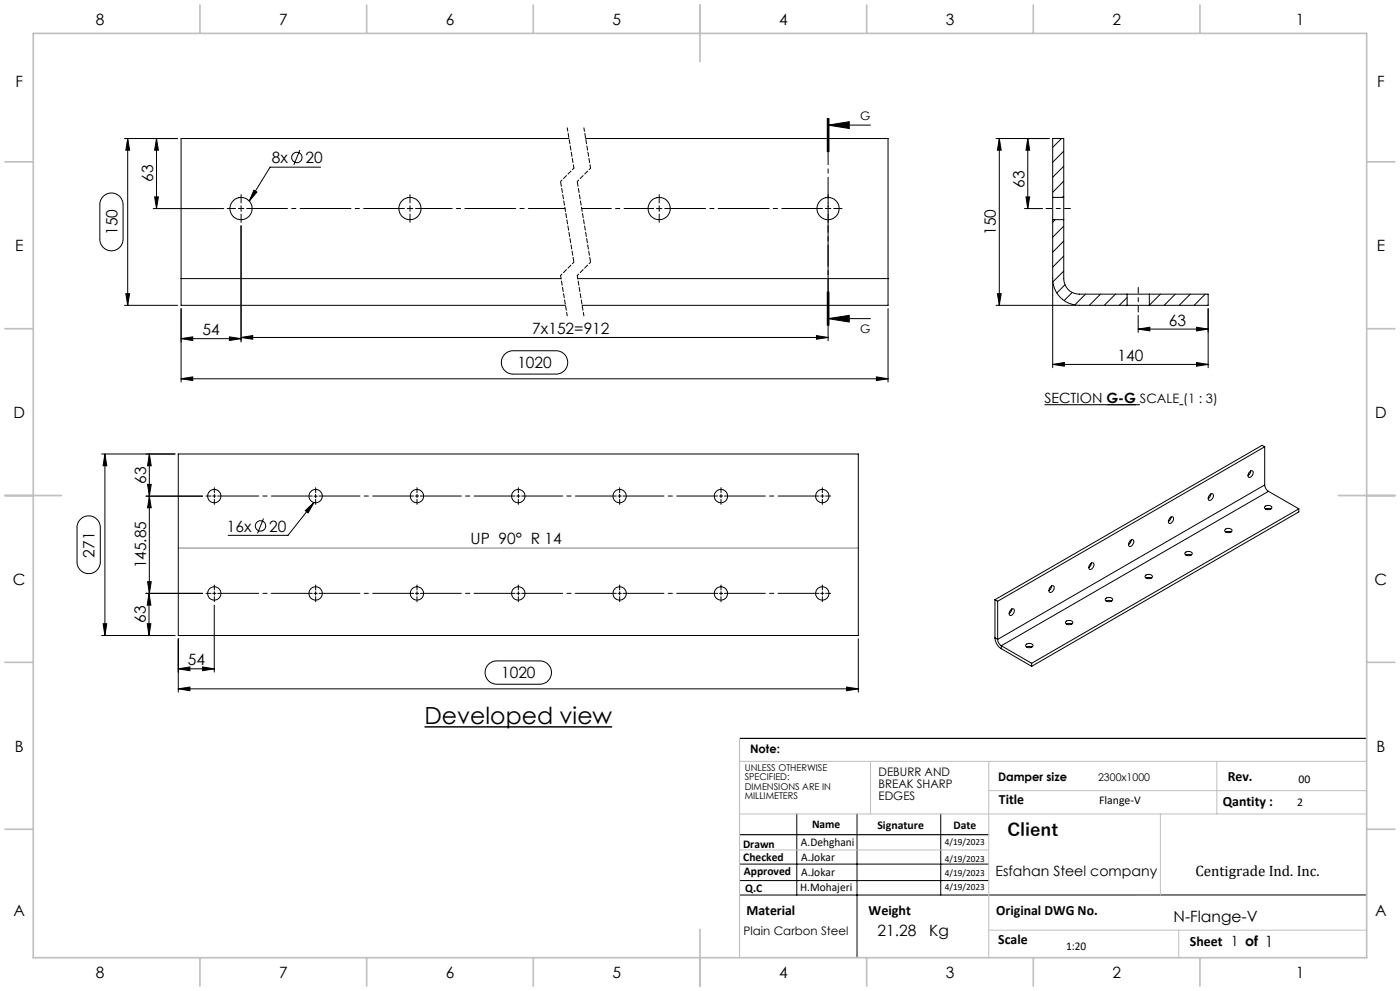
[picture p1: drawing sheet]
<svg xmlns="http://www.w3.org/2000/svg" width="420mm" height="297mm" viewBox="0 0 420 297" stroke-linecap="round" stroke-linejoin="round" font-family="sans-serif">
<path d="M127.3 217.8h56.4" fill="none" stroke="#000" stroke-width=".43"/>
<g fill="none" stroke="#000" stroke-width=".3">
<path d="M248.2 35.5v10M248.4 37.5l6.4-1v2zM248.4 37.5h12.7M248.4 35.5v10M248.7 35.5v10M30.9 58.9a3.5 3.5 0 0 1 3.8-.8 3.5 3.5 0 0 1 2.2 3.2v10.4a3.5 3.5 0 0 1-3.5 3.5 3.5 3.5 0 0 1-3.4-3.5v-10.6l.3-1.3zM38.3 41.5l.6 3.5h-1.2zM38.3 41.5v50M46.4 59h1.1l-.5 3.5zM47 41.5l.5 3.5h-1.1zM47 41.5v21M53.3 41.5h-16"/>
<path d="M76.2 57l.9 .6-2.3 2.7zM90 45l-1.8 4.4M96.2 50.1h-15.2l-6.2 10.2M170.7 41.5h-116.4v42M175.7 41.5h90.7v42M298.8 41.5h16M299.8 41.5l.6 3.5h-1.2zM299.8 41.5v50M307.8 59h1.1l-.6 3.5zM308.3 41.5v21M308.3 41.5l.6 3.5h-1.1zM315.8 59.2v6.6"/>
<path d="M315.8 59.2v-17.7h3.3v17.7M315.8 59.2h3.3M318.5 41.5l-2.7 2.7M319.1 45.3l-3.3 3.3M319.1 49.8l-3.3 3.3M319.1 54.3l-3.3 3.3M319.1 58.8l-.4 .4M319.1 59.2v6.6M46 62.5h21.1M72.3 67.7v34.8M196.9 62.5h1.7M197.8 61.7v1.7"/>
<path d="M248.4 67.7v34.4M307.3 62.5h5.5M315.8 65.8v17.7a7.9 7.9 0 0 0 8 8h14.3M315.8 65.8h3.3M316.5 65.8l-.7 .8M319.1 67.8l-3.3 3.3M319.1 72.2l-3.3 3.4M319.1 76.7l-3.3 3.4M319.1 65.8v17.7a4.7 4.7 0 0 0 4.7 4.7h14.3M37.3 91.5h16M37.7 88h1.2l-.6 3.5zM54.3 92.5v22"/>
<path d="M54.3 83.5v8h115.3M54.3 83.5h114M173.3 83.5h93.1M248.2 87.5v10M248.4 95.5l6.4-1v2zM248.4 95.5h12.7M248.7 87.5v10zM266.4 92.5v22M266.4 83.5v8h-91.8M298.8 91.5h24M299.2 88h1.2l-.6 3.5zM315.8 84.5v25.7"/>
<path d="M319.1 81.2l-3.3 3.3M319.5 85.3l-2.5 2.5M321.7 87.7l-2.5 2.4M325.6 88.2l-3.2 3.2M330.1 88.2l-3.3 3.3M334.6 88.2l-3.3 3.3M338.1 89.2l-2.3 2.3M338.1 88.2h6.7M338.1 91.5h6.7M338.1 88.2v3.3M341.5 98.6l3.4-.5v1.1zM341.5 94.5v5.1"/>
<path d="M341.5 98.6h20.9M344.8 88.2h17.6v3.3h-17.6M344.8 88.2v3.3M348.1 88.2l-3.3 3.3M352.6 88.2l-3.4 3.3M357.1 88.2l-3.3 3.3M359 98.1l3.4 .5-3.4 .6zM361.6 88.2l-3.4 3.3M362.4 92.5v17.7M54.3 113.5l3.5-.5v1zM54.3 113.5h212.1M54.3 101.5l3.5-.5v1.1z"/>
<path d="M54.3 101.5h18M68.8 101l3.5 .5-3.5 .6zM72.3 101.1l3.5-.5v1.1zM72.3 101.1h176.1M151.5 106.1l.9-.6 1.2-.4h13.2a3.5 3.5 0 0 1 3.5 3.5 3.5 3.5 0 0 1-3.5 3.5h-12.9a3.5 3.5 0 0 1-3.2-2.2 3.5 3.5 0 0 1 .8-3.8zM244.9 100.6l3.5 .5-3.5 .6zM262.9 113l3.5 .5-3.5 .5zM315.8 109.2l3.5-.5v1zM315.8 109.2h46.6M359 108.7l3.4 .5-3.4 .5zM30.5 136.1h22M31.5 136.1l.5 3.5h-1.1z"/>
<path d="M31.5 136.1v54.4M44.8 136.1l.6 3.5h-1.1zM44.8 136.1v41.7M53.5 136.1h204v54.4h-204zM313.4 121.3h18.5M340.8 121.3h1.2M353.8 121.3h1.2M379.4 133.9l-80.1 46.3M379.4 133.9v11.4M379.4 133.9l-.8-.4-80.1 46.2M23.9 155.9a3.5 3.5 0 0 1 3.9-1.1 3.5 3.5 0 0 1 2.3 3.3v10.3a3.5 3.5 0 0 1-3.5 3.5 3.5 3.5 0 0 1-3.5-3.5v-10.6l.3-1zM43.8 148.7h17"/>
<path d="M44.3 145.2h1.1l-.6 3.5zM44.8 148.7l.6 3.5h-1.1zM79.1 155.4l-1.8 4.4M91.6 153l2.6-2.4-1.8 3.1zM94.2 148.7h1M94.2 150.6l-7.8 9.8h-18M94.7 148.2v1M351 155.2a.62 .62 0 0 1 .9-.2 .62 .62 0 0 1 .1 .9l-.2 .4a.65 .65 0 0 1-.8 .6 .65 .65 0 0 1-.5-.8zM351.3 155l-.2 .7-.6 .6M362.9 148.3a.66 .66 0 0 1 1.1-.1 .66 .66 0 0 1-.2 1l-.1 .2a.68 .68 0 0 1-1 .5 .68 .68 0 0 1-.1-1.1zM363.3 148.1l-.4 .9-.5 .4M367.6 158.6l1.1-.2a.68 .68 0 0 1 .9 .6 .68 .68 0 0 1-.9 .6 .74 .74 0 0 1-1 0 .74 .74 0 0 1-.1-1z"/>
<path d="M367.7 159.5l.6-.2 1 .2M374.8 141.6a.65 .65 0 0 1 .9-.5 .65 .65 0 0 1 .1 1l-.1 .4a.65 .65 0 0 1-.8 .6 .65 .65 0 0 1-.5-.8zM375.2 141.2l-.2 .7-.6 .7M379.4 151.9l1-.4a.68 .68 0 0 1 .9 .1 .68 .68 0 0 1 0 .9l-.9 .2a.73 .73 0 0 1-.8-.1 .73 .73 0 0 1-.2-.7zM379.4 145.3v.3a2.26 2.26 0 0 0 1.1 1.6M379.4 145.3l-80.1 46.3M379.7 152.6l.7-.2 .8 .2M380.5 147.2l9.1 5.3M380.5 147.2l-80.1 46.3M389.6 152.5v.9l-80.1 46.3M389.6 152.5l-80.1 46.3M43.7 177.8h17.1"/>
<path d="M44.3 174.3h1.1l-.6 3.5zM44.7 177.8l.6 3.6h-1.1zM44.7 177.8v12.7M94.2 177.8h1M94.7 177.3v1.1M298.5 179.7v11.5M298.5 179.7l.8 .5M315.2 175.9a.63 .63 0 0 1 .9-.3 .63 .63 0 0 1 .1 1l-.3 .4a.69 .69 0 0 1-1 .5 .69 .69 0 0 1-.1-1.1zM315.5 175.6l-.2 .8-.6 .6M327.1 169a.62 .62 0 0 1 1-.2 .62 .62 0 0 1 0 .9l-.2 .4a.66 .66 0 0 1-.6 .6 .66 .66 0 0 1-.7-.5zM327.4 168.8l-.2 .7-.6 .6M331.6 179.4l.5-.3h.7a.66 .66 0 0 1 1 .5 .66 .66 0 0 1-.8 .7h-.4a.74 .74 0 0 1-.8-.1 .74 .74 0 0 1-.2-.8z"/>
<path d="M338.9 162.2a.7 .7 0 0 1 1.1-.3 .7 .7 0 0 1-.1 1.1l-.1 .2a.68 .68 0 0 1-1 .5 .68 .68 0 0 1-.1-1.1zM339.4 161.9l-.1 .5-.7 .8M343.7 172.4l1.1-.2a.69 .69 0 0 1 .9 .6 .69 .69 0 0 1-1 .6h-.4a.61 .61 0 0 1-.7-.2 .61 .61 0 0 1 .1-.8zM343.8 173.2l.6-.1 1 .1M355.6 165.5l1.1-.2a.69 .69 0 0 1 1 .6 .69 .69 0 0 1-1 .6h-.2a.69 .69 0 0 1-.8-.2 .69 .69 0 0 1-.1-.8zM355.8 166.4l.8-.2 .8 .2M30.5 190.5h22M30.9 186.9h1.1l-.5 3.6zM44.2 186.9h1.1l-.6 3.6zM53.5 191.4v16M60.8 199.9l3.5 .5-3.5 .6zM64.3 181.4v20"/>
<path d="M146.4 199.2l1.1-.8 1.3-.3h13.2a3.5 3.5 0 0 1 3.5 3.5 3.5 3.5 0 0 1-3.5 3.5h-13a3.5 3.5 0 0 1-3.2-2.1 3.5 3.5 0 0 1 .6-3.8zM257.5 191.4v16M298.5 191.2l.3 1.2a3.7 3.7 0 0 0 1.6 2M298.5 191.2l.8 .4M299.3 191.6l.4 1.2 .7 .7M299.3 180.2v11.4M300.4 194.4l9.1 5.3M300.4 193.5v.9M300.4 193.5l9.1 5.3M303.4 182.6a.6 .6 0 0 1 .9 0 .6 .6 0 0 1-.1 .9l-.1 .2a.79 .79 0 0 1-.5 .7 .79 .79 0 0 1-.8-.2v-.7zM303.5 182.5l-.1 .7-.6 .7M307.8 193.2l1.2-.4a.69 .69 0 0 1 .9 .7 .69 .69 0 0 1-1 .6 .82 .82 0 0 1-1.1-.9z"/>
<path d="M308 193.9l.5-.2 1.1 .2M309.5 198.8v.9M319.9 186.1l1-.2a.69 .69 0 0 1 .9 .7 .69 .69 0 0 1-.9 .6h-.4a.61 .61 0 0 1-.8-.3 .61 .61 0 0 1 .2-.8zM319.9 187l.6-.1 1 .1M331.9 180.1l.6-.2 .9 .2M53.5 206.4l3.5-.5v1.1zM53.5 200.4l3.5-.5v1.1zM53.5 206.4h204M53.5 200.4h10.8M254 205.9l3.5 .5-3.5 .6zM221.9 259h74.7M239 243.9v24.3"/>
<path d="M257.1 243.9v43.1M282.2 243.9v24.3M221.9 263.9h74.7M410 268.2h-188.1"/>
<circle cx="89.1" cy="47.2" r="1.55"/>
<circle cx="72.3" cy="62.5" r="3.3"/>
<circle cx="123" cy="62.5" r="3.3"/>
<circle cx="197.8" cy="62.5" r="3.3"/>
<circle cx="248.4" cy="62.5" r="3.3"/>
<circle cx="64.3" cy="148.7" r="2"/>
<circle cx="78.2" cy="157.6" r="1.55"/>
<circle cx="94.7" cy="148.7" r="2"/>
<circle cx="125.1" cy="148.7" r="2"/>
<circle cx="155.5" cy="148.7" r="2.01"/>
<circle cx="185.9" cy="148.7" r="2"/>
<circle cx="216.3" cy="148.7" r="2"/>
<circle cx="246.7" cy="148.7" r="2"/>
<circle cx="64.3" cy="177.9" r="2"/>
<circle cx="94.7" cy="177.9" r="2"/>
<circle cx="125.1" cy="177.9" r="2"/>
<circle cx="155.5" cy="177.9" r="2.01"/>
<circle cx="185.9" cy="177.9" r="2"/>
<circle cx="216.3" cy="177.9" r="2"/>
<circle cx="246.7" cy="177.9" r="2"/>
</g>
<path d="M331.9 121.3h8.9" fill="none" stroke="#000" stroke-width=".4"/>
<g fill="none" stroke="#000" stroke-width=".3" stroke-dasharray="15.2 1.3 1.3 1.3">
<path d="M70.7 62.5h-2.5M72.3 62.5v-.8M72.3 62.5h-.8M72.3 62.5v.8M72.3 62.5h.9M72.3 60.8v-2.5M72.3 64.2v2.5M123 62.5v-.8M123 62.5h-.8M123 62.5v.8M123 62.5h.8M123 60.8v-2.5"/>
<path d="M123 64.2v2.5M197.8 60.8v-2.5M197.8 64.2v2.5M248.4 62.5v-.8M248.4 62.5h-.8M248.4 62.5v.8M248.4 62.5h.9M248.4 60.8v-2.5M248.4 64.2v2.5M250.1 62.5h2.5M63.3 148.7h-1.5M64.3 148.7h-.5"/>
<path d="M64.3 148.7v.5M64.3 148.7h.5M64.3 148.7v-.5M64.3 149.7v1.5M64.3 147.7v-1.5M94.7 149.7v1.5M94.7 147.7v-1.5M125.1 148.7h-.5M125.1 148.7v.5M125.1 148.7h.5M125.1 148.7v-.5M125.1 149.7v1.5"/>
<path d="M125.1 147.7v-1.5M155.5 148.7h-.5M155.5 148.7v.5M155.5 148.7h.5M155.5 148.7v-.5M155.5 149.7v1.5M155.5 147.7v-1.5M185.9 148.7h-.5M185.9 148.7v.5M185.9 148.7h.5M185.9 148.7v-.5M185.9 149.7v1.5"/>
<path d="M185.9 147.7v-1.5M216.3 148.7h-.5M216.3 148.7v.5M216.3 148.7h.5M216.3 148.7v-.5M216.3 149.7v1.5M216.3 147.7v-1.5M246.7 148.7h-.5M246.7 148.7v.5M246.7 148.7h.5M246.7 148.7v-.5M246.7 149.7v1.5"/>
<path d="M246.7 147.7v-1.5M247.7 148.7h1.5M63.3 177.8h-1.5M64.3 177.8h-.5M64.3 177.8v.5M64.3 177.8h.5M64.3 177.8v-.5M64.3 178.8v1.5M64.3 176.8v-1.5M94.7 178.8v1.5M94.7 176.8v-1.5M125.1 177.8h-.5"/>
<path d="M125.1 177.8v.5M125.1 177.8h.5M125.1 177.8v-.5M125.1 178.8v1.5M125.1 176.8v-1.5M155.5 177.8h-.5M155.5 177.8v.5M155.5 177.8h.5M155.5 177.8v-.5M155.5 178.8v1.5M155.5 176.8v-1.5M185.9 177.8h-.5"/>
<path d="M185.9 177.8v.5M185.9 177.8h.5M185.9 177.8v-.5M185.9 178.8v1.5M185.9 176.8v-1.5M216.3 177.8h-.5M216.3 177.8v.5M216.3 177.8h.5M216.3 177.8v-.5M216.3 178.8v1.5M216.3 176.8v-1.5M246.7 177.8h-.5"/>
<path d="M246.7 177.8v.5M246.7 177.8h.5M246.7 177.8v-.5M246.7 178.8v1.5M246.7 176.8v-1.5M247.7 177.8h1.5"/>
</g>
<path d="M74 62.5h47.3M199.4 62.5h47.4" fill="none" stroke="#000" stroke-width=".3" stroke-dasharray="15.2 1.3 1.3 1.3" stroke-dashoffset="3"/>
<path d="M124.7 62.5h44.8" fill="none" stroke="#000" stroke-width=".3" stroke-dasharray="15.2 1.3 1.3 1.3" stroke-dashoffset="4.2"/>
<path d="M174.5 62.5h21.6" fill="none" stroke="#000" stroke-width=".3" stroke-dasharray="15.2 1.3 1.3 1.3" stroke-dashoffset="6.3"/>
<path d="M313.8 62.5h7.3M341.5 93.5v-7.3" fill="none" stroke="#000" stroke-width=".3" stroke-dasharray="15.2 1.3 1.3 1.3" stroke-dashoffset="13.5"/>
<path d="M170.2 38.3l2 12.1M175.2 38.3l2 12.1M168.2 82.6l2 12.1M173.2 82.6l2 12.1" fill="none" stroke="#000" stroke-width=".3" stroke-dasharray="1.3 .6" stroke-dashoffset=".2"/>
<path d="M172.2 50.4l-4 4M177.2 50.4l-4 4M172.2 78.6l-4 4M177.2 78.6l-4 4" fill="none" stroke="#000" stroke-width=".3" stroke-dasharray="1.3 .6" stroke-dashoffset=".7"/>
<path d="M168.2 54.4l4 24.2M173.2 54.4l4 24.2" fill="none" stroke="#000" stroke-width=".3" stroke-dasharray="1.3 .6" stroke-dashoffset="-.2"/>
<path d="M248.4 35.5v62" fill="none" stroke="#000" stroke-width=".3" stroke-dasharray="6.3 1.3 1.3 1.3" stroke-dashoffset="2.7"/>
<path d="M93.7 148.7h-28.4M124.1 148.7h-28.4M154.5 148.7h-28.4M184.9 148.7h-28.4M215.3 148.7h-28.4M245.7 148.7h-28.4M93.7 177.8h-28.4M124.1 177.8h-28.4M154.5 177.8h-28.4M184.9 177.8h-28.4M215.3 177.8h-28.4M245.7 177.8h-28.4" fill="none" stroke="#000" stroke-width=".3" stroke-dasharray="15.2 1.3 1.3 1.3" stroke-dashoffset="2.9"/>
<path d="M221.9 221.3h188.1M221.9 250.2h74.7" fill="none" stroke="#000" stroke-width=".35"/>
<path d="M53.5 164.2h204" fill="none" stroke="#808080" stroke-width=".3"/>
<path d="M221.9 228.2h188.1M261.2 228.2v15.7M296.6 228.2v58.8M296.6 237h113.4M365.1 228.2v15.7M221.9 243.9h188.1M221.9 254.7h74.7M348.1 243.9v24.3M296.6 278.8h113.4M353.6 278.8v8.2" fill="none" stroke="#c0c0c0" stroke-width=".3"/>
<path d="M221.9 221.3v65.7" fill="none" stroke="#c0c0c0" stroke-width=".35"/>
<g fill="none" stroke="#c0c0c0" stroke-width=".5">
<path d="M10 10h400v277h-400zM60 1.5v8.5M110 1.5v8.5M160 1.5v8.5M210 1.5v17M260 1.5v8.5M310 1.5v8.5M360 1.5v8.5M1.5 48.5h8.5M410 48.5h8.5M1.5 98.5h8.5M410 98.5h8.5"/>
<path d="M1.5 148.5h17M401.5 148.5h17M1.5 198.5h8.5M410 198.5h8.5M1.5 248.5h8.5M410 248.5h8.5M210 278.5v17M60 287v8.5M110 287v8.5M160 287v8.5M260 287v8.5M310 287v8.5"/>
<path d="M360 287v8.5"/>
</g>
<g fill="#000">
<path d="M76.2 57l.9 .6-2.3 2.7zM91.6 153l2.6-2.4-1.8 3.1z"/>
<path d="M248.4 37.5l6.4-1v2zM248.4 95.5l6.4-1v2z"/>
<path d="M307.8 59h1.1l-.6 3.5zM308.3 41.5l.6 3.5h-1.1z"/>
<path d="M359 98.1l3.4 .5-3.4 .6zM341.5 98.6l3.4-.5v1.1z"/>
<path d="M54.3 101.5l3.5-.5v1.1zM68.8 101l3.5 .5-3.5 .6z"/>
<path d="M72.3 101.1l3.5-.5v1.1zM244.9 100.6l3.5 .5-3.5 .6z"/>
<path d="M262.9 113l3.5 .5-3.5 .5zM54.3 113.5l3.5-.5v1z"/>
<path d="M359 108.7l3.4 .5-3.4 .5zM315.8 109.2l3.5-.5v1z"/>
<path d="M31.5 136.1l.5 3.5h-1.1zM30.9 186.9h1.1l-.5 3.6zM44.8 148.7l.6 3.5h-1.1zM44.3 174.3h1.1l-.6 3.5zM38.3 41.5l.6 3.5h-1.2zM37.7 88h1.2l-.6 3.5z"/>
<path d="M44.2 186.9h1.1l-.6 3.6zM44.7 177.8l.6 3.6h-1.1zM44.3 145.2h1.1l-.6 3.5zM44.8 136.1l.6 3.5h-1.1zM46.4 59h1.1l-.5 3.5zM47 41.5l.5 3.5h-1.1zM299.8 41.5l.6 3.5h-1.2zM299.2 88h1.2l-.6 3.5z"/>
<path d="M53.5 206.4l3.5-.5v1.1zM254 205.9l3.5 .5-3.5 .6zM53.5 200.4l3.5-.5v1.1zM60.8 199.9l3.5 .5-3.5 .6z"/>
</g>
<text font-size="7.1" x="127.3" y="217.1">Developed view</text>
<text font-size="5.3" x="302.2" y="250.7">Client</text>
<g font-size="4.7">
<text x="28.7" y="7.6">8</text>
<text x="83.7" y="7.6">7</text>
<text x="133.7" y="7.6">6</text>
<text x="183.7" y="7.6">5</text>
<text x="233.7" y="7.6">4</text>
<text x="283.7" y="7.6">3</text>
<text x="333.7" y="7.6">2</text>
<text x="388.7" y="7.6">1</text>
<text x="4.6" y="26.1">F</text>
<text x="413.1" y="26.1">F</text>
<text x="81.5" y="48.9">8x</text>
<text x="91.6" y="48.9">20</text>
<text x="46" y="54.6" transform="rotate(-90 46 54.6)">63</text>
<text x="307.3" y="56.3" transform="rotate(-90 307.3 56.3)">63</text>
<text x="35.2" y="70.4" transform="rotate(-90 35.2 70.4)">150</text>
<text x="298.8" y="70.4" transform="rotate(-90 298.8 70.4)">150</text>
<text x="4.5" y="75.3">E</text>
<text x="413" y="75.3">E</text>
<text x="60.7" y="100.5">54</text>
<text x="159.7" y="100.1">7x152=912</text>
<text x="350.7" y="97.6">63</text>
<text x="155.2" y="110.4">1020</text>
<text x="335.3" y="108.2">140</text>
<text x="4" y="125.3">D</text>
<text x="412.5" y="125.3">D</text>
<text x="43.8" y="144.9" transform="rotate(-90 43.8 144.9)">63</text>
<text x="68" y="159.4">16x</text>
<text x="80.7" y="159.4">20</text>
<text x="28.4" y="167.1" transform="rotate(-90 28.4 167.1)">271</text>
<text x="141.2" y="163.2">UP 90° R 14</text>
<text x="43.8" y="170.4" transform="rotate(-90 43.8 170.4)">145.85</text>
<text x="3.9" y="175.3">C</text>
<text x="412.4" y="175.3">C</text>
<text x="43.7" y="186.7" transform="rotate(-90 43.7 186.7)">63</text>
<text x="56.3" y="199.4">54</text>
<text x="150.3" y="203.3">1020</text>
<text x="4.4" y="225.3">B</text>
<text x="412.9" y="225.3">B</text>
<text x="4" y="274.6">A</text>
<text x="412.5" y="274.6">A</text>
<text x="263.3" y="280.5">21.28</text>
<text x="278.8" y="280.5">Kg</text>
<text x="352.1" y="276.4">N-Flange-V</text>
<text x="28.7" y="293.1">8</text>
<text x="83.7" y="293.1">7</text>
<text x="133.7" y="293.1">6</text>
<text x="183.7" y="293.1">5</text>
<text x="233.7" y="293.1">4</text>
<text x="283.7" y="293.1">3</text>
<text x="333.7" y="293.1">2</text>
<text x="388.7" y="293.1">1</text>
</g>
<text font-size="4.5" x="358.6" y="262.6">Centigrade Ind. Inc.</text>
<g font-size="4.2">
<text x="313.4" y="120.8">SECTION G-G SCALE (1 : 3)</text>
<text x="368.3" y="234.1">Rev.</text>
<text x="299.7" y="240.9">Title</text>
<text x="366.8" y="241.6">Qantity :</text>
<text x="298.6" y="262.6">Esfahan Steel company</text>
<text x="223.9" y="274.2">Material</text>
<text x="260.6" y="274.2">Weight</text>
<text x="298.9" y="274.2">Original DWG No.</text>
<text x="299.5" y="282.8">Scale</text>
<text x="357" y="283.6">Sheet 1 of 1</text>
</g>
<g font-size="3.5">
<text x="258.1" y="35.9">G</text>
<text x="258.1" y="99.7">G</text>
<text x="225" y="225.7">Note:</text>
<text x="263.6" y="232.6">DEBURR AND</text>
<text x="263.6" y="236.1">BREAK SHARP</text>
<text x="263.6" y="239.7">EDGES</text>
<text x="299.4" y="234.1">Damper size</text>
<text x="389.6" y="234.7">00</text>
<text x="329.7" y="240.9">Flange-V</text>
<text x="389.2" y="241.6">2</text>
<text x="243.6" y="248.1">Name</text>
<text x="263.2" y="248.5">Signature</text>
<text x="286" y="248.5">Date</text>
<text x="222.9" y="254">Drawn</text>
<text x="240.3" y="253.6">A.Dehghani</text>
<text x="240.4" y="257.9">A.Jokar</text>
<text x="223" y="258.1">Checked</text>
<text x="223.2" y="262.1">Approved</text>
<text x="240.4" y="262.4">A.Jokar</text>
<text x="223.6" y="267.4">Q.C</text>
<text x="240.1" y="267.1">H.Mohajeri</text>
<text x="223.1" y="280.2">Plain Carbon Steel</text>
<text x="319.8" y="284.6">1:20</text>
</g>
<text font-size="3.2" x="329.4" y="234.1">2300x1000</text>
<g font-size="2.8">
<text x="223.4" y="231">UNLESS OTHERWISE</text>
<text x="223.4" y="233.8">SPECIFIED:</text>
<text x="223.4" y="236.7">DIMENSIONS ARE IN</text>
<text x="223.4" y="239.5">MILLIMETERS</text>
<text x="283.5" y="253.2">4/19/2023</text>
<text x="283.5" y="258.4">4/19/2023</text>
<text x="283.5" y="262.7">4/19/2023</text>
<text x="283.5" y="266.6">4/19/2023</text>
</g>
</svg>
